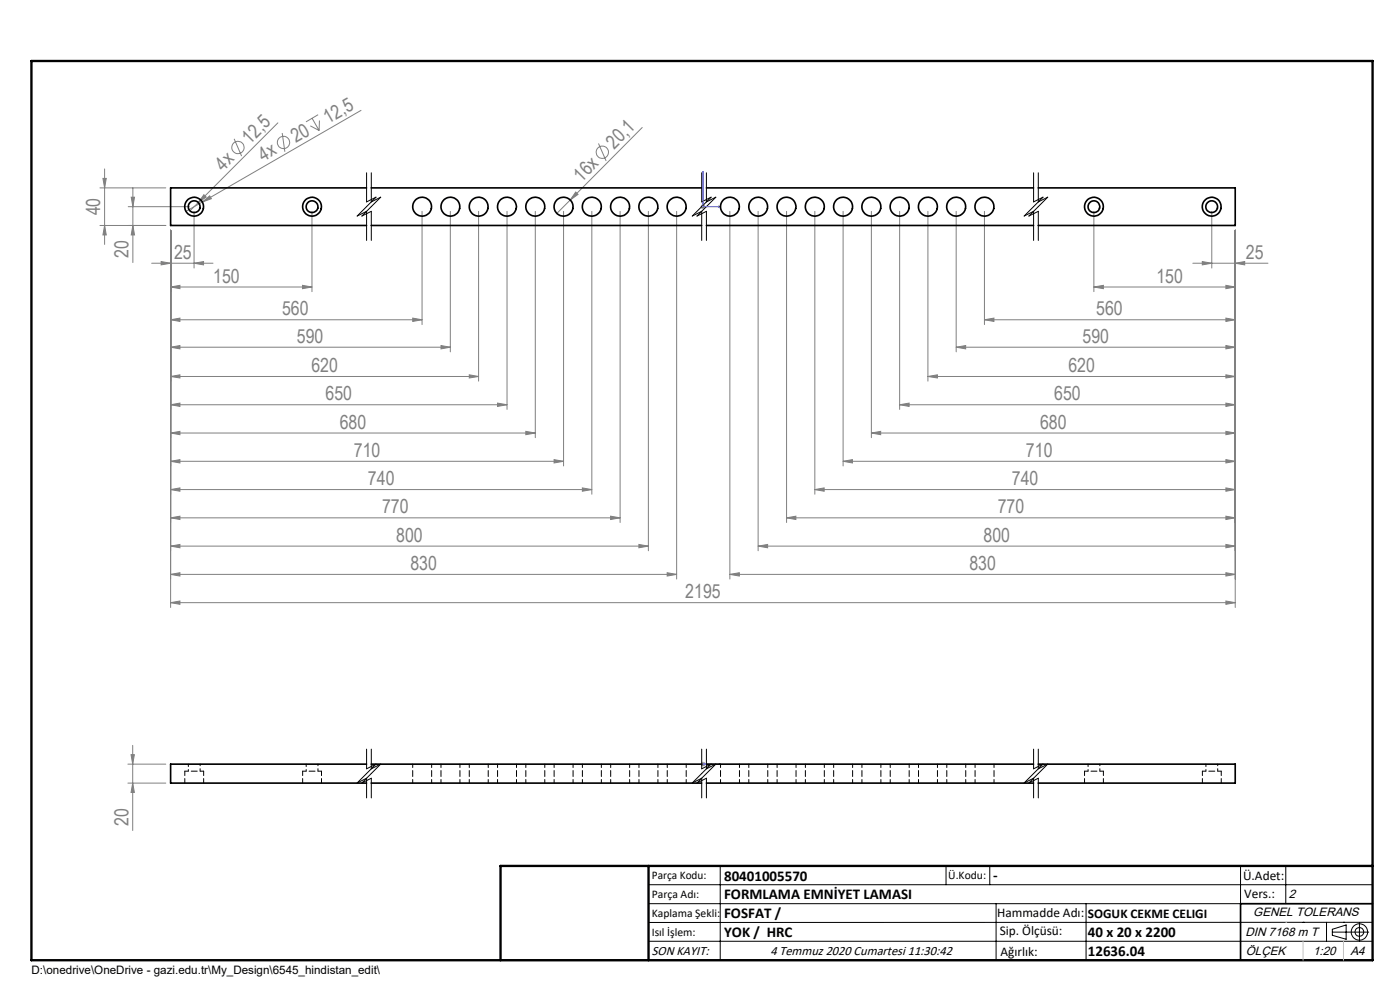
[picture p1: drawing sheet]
<svg xmlns="http://www.w3.org/2000/svg" width="297mm" height="210mm" viewBox="0 0 297 210" stroke-linecap="round" stroke-linejoin="round" font-family="sans-serif">
<g fill="none" stroke="#808080" stroke-width=".21">
<path d="M21.2 39.9h14M21.8 37.8h.7l-.3 2.1zM22.2 35.8v16M28.2 39.9v15.8M49.7 29.4l1.6 3.7M58.9 26.1l-16.8 16.9M59.9 28.2l.5 4M65.8 26.7l1.9 1M66.2 25.1l1.5 2.6M67.5 24.3l-2.6 1.6M67.8 25.6l-.1 2.1M76.6 23.4l-33.7 19.5"/>
<path d="M127 30.4l1.6 3.7M136.2 27l-15.2 15.4M21.2 47.8h14M22.2 47.8l.3 2h-.7zM27.2 43.8h13M27.8 41.8h.7l-.3 2zM28.2 47.8l.3 2h-.7zM32.2 55.8h13M34.2 55.5l2 .3-2 .4zM36.2 48.9v80M41.2 55.8l2-.3v.7zM41.2 44.8v12.1"/>
<path d="M42.1 43l-1.8 1.7M42.9 42.9l1.6-1.4 .3 .6zM42.9 42.9l-3.5 1.9M43.3 41.3l.4 .5-1.6 1.2zM66.2 44.8v17.1M89.5 44.8v24.1M95.5 44.8v29.8M101.5 44.8v36M107.6 44.8v42M113.6 44.8v48M119.6 44.8v54M121 42.4l-2.9 2.9"/>
<path d="M122.1 40.7l.5 .5-1.6 1.2zM125.6 44.8v60M131.6 44.8v66M137.5 44.8v72M143.5 44.8v78M148.6 43.8h1M148.8 43.5l.7 .7M149.1 43.3v1M149.5 43.5l-.7 .7M154.8 44.8v78M160.8 44.8v72M166.9 44.8v66"/>
<path d="M172.9 44.8v60M178.9 44.8v54M184.9 44.8v48M190.9 44.8v42M196.8 44.8v36M202.8 44.8v29.8M208.8 44.8v24.1M232.1 44.8v17.1M253 55.8h16M255.1 55.5l2 .3-2 .4zM257.1 44.8v12.1M262 55.8l2.1-.3v.7z"/>
<path d="M262 48.9v80M36.2 67.8l2-.3v.7zM36.2 73.7l2-.4v.7zM36.2 67.8h53.3M36.2 73.7h59.3M36.2 60.9l2-.4v.7zM36.2 79.9l2-.4v.7zM36.2 60.9h30M36.2 79.9h65.3M64.2 60.5l2 .4-2 .3zM87.6 67.5l1.9 .3-1.9 .4zM93.6 73.3l1.9 .4-1.9 .3z"/>
<path d="M99.6 79.5l1.9 .4-1.9 .3zM196.8 79.9l2.1-.4v.7zM196.8 79.9h65.2M202.8 73.7l2.1-.4v.7zM202.8 73.7h59.2M208.8 67.8l2.1-.3v.7zM208.8 67.8h53.2M232.1 60.9l2-.4v.7zM232.1 60.9h29.9M260.1 73.3l1.9 .4-1.9 .3zM260.1 60.5l1.9 .4-1.9 .3zM260.1 79.5l1.9 .4-1.9 .3z"/>
<path d="M260.1 67.5l1.9 .3-1.9 .4zM36.2 85.9l2-.4v.7zM36.2 91.9l2-.4v.7zM36.2 97.9l2-.4v.7zM36.2 85.9h71.4M36.2 91.9h77.4M36.2 97.9h83.4M105.6 85.5l2 .4-2 .3zM111.5 91.5l2.1 .4-2.1 .3zM117.5 97.5l2.1 .4-2.1 .3zM178.9 97.9l1.9-.4v.7zM178.9 97.9h83.1"/>
<path d="M184.9 91.9l1.9-.4v.7zM184.9 91.9h77.1M190.9 85.9l2-.4v.7zM190.9 85.9h71.1M260.1 85.5l1.9 .4-1.9 .3zM260.1 91.5l1.9 .4-1.9 .3zM260.1 97.5l1.9 .4-1.9 .3zM36.2 103.8l2-.3v.7zM36.2 109.8l2-.3v.7zM36.2 115.8l2-.3v.7zM36.2 103.8h89.4M36.2 109.8h95.4"/>
<path d="M36.2 115.8h101.3M123.5 103.5l2.1 .3-2.1 .4zM129.5 109.5l2.1 .3-2.1 .4zM135.5 115.5l2 .3-2 .4zM160.8 115.8l2-.3v.7zM160.8 115.8h101.2M166.9 109.8l1.9-.3v.7zM166.9 109.8h95.1M172.9 103.8l1.9-.3v.7zM172.9 103.8h89.1M260.1 103.5l1.9 .3-1.9 .4zM260.1 109.5l1.9 .3-1.9 .4z"/>
<path d="M260.1 115.5l1.9 .3-1.9 .4zM36.2 127.8l2-.3v.7zM36.2 127.8h225.8M36.2 121.8l2-.3v.7zM36.2 121.8h107.3M141.5 121.5l2 .3-2 .4zM154.8 121.8l2-.3v.7zM154.8 121.8h107.2M260.1 121.5l1.9 .3-1.9 .4zM260.1 127.5l1.9 .3-1.9 .4zM28.2 158.1v18.1M27.1 162.1h8.1"/>
<path d="M27.1 166.1h8.1M27.8 160.1h.7l-.3 2zM28.2 166.1l.3 2h-.7zM148.6 162.1h1M148.8 161.7l.7 .7M149.1 161.6v1M149.5 161.7l-.7 .7"/>
<circle cx="50.5" cy="31.3" r="1.3"/>
<circle cx="60.1" cy="30.2" r="1.31"/>
<circle cx="127.8" cy="32.3" r="1.31"/>
</g>
<g fill="none" stroke="#000" stroke-width=".21">
<path d="M137.6 187.7h153.6M137.6 191.7h153.6M137.6 199.7h153.6M152.8 183.7v20M200.7 183.7v4M210 183.7v4M211.3 191.7v12M230.4 191.7v12M263.2 183.7v20M272.8 183.7v8M276.4 195.6h.1M281.4 195.6v4.1"/>
<path d="M282.6 197.7h7.8M282.6 197.1l3-.9v3l-3-.8zM285 195.6h.1M288.4 195.8v3.8M291.2 195.6l-153.6 .1"/>
<circle cx="288.4" cy="197.7" r="1.74"/>
<circle cx="288.4" cy="197.7" r=".93"/>
</g>
<path d="M149.1 36.4l.1 .4h-.2zM149.1 36.4v7.4h3.7M152.5 43.7l.3 .1-.3 .1zM149 162.1h.2zM149.1 162.1h.1M149.1 162.1h3.7M152.8 162.1h-.3h.3" fill="none" stroke="#00f" stroke-width=".21"/>
<g fill="none" stroke="#000" stroke-width=".21" stroke-dasharray="6.3 1.3 1.3 1.3 1.3 1.3">
<path d="M77.8 36.7v6.1M78.8 36.7v6.1M148.9 36.7v6.1M149.9 36.7v6.1M219.3 36.7v6.1M220.3 36.7v6.1M75.8 45.8l2-1M76.8 45.8l2-1M77.8 42.8l2-1M77.8 43.8l-2 2M77.8 44.8v6.2M78.8 42.8l2-1"/>
<path d="M78.8 43.8l-2 2M78.8 44.8v6.2M79.8 41.8l-2 2M80.8 41.8l-2 2M146.9 45.8l2-1M147.9 45.8l2-1M148.9 42.8l2-1M148.9 43.8l-2 2M148.9 44.8v6.2M149.9 42.8l2-1M149.9 43.8l-2 2M149.9 44.8v6.2"/>
<path d="M150.9 41.8l-2 2M151.9 41.8l-2 2M217.3 45.8l2-1M218.3 45.8l2-1M219.3 42.8l2-1M219.3 43.8l-2 2M219.3 44.8v6.2M220.3 42.8l2-1M220.3 43.8l-2 2M220.3 44.8v6.2M221.3 41.8l-2 2M222.3 41.8l-2 2"/>
<path d="M77.8 158.9v4.2M78.8 158.9v4.2M148.9 158.9v4.2M149.9 158.9v4.2M219.3 158.9v4.2M220.3 158.9v4.2M75.8 166.1l2-1M76.8 166.1l2-1M77.8 163.1l2-1M77.8 164.1l-2 2M77.8 165.1v4.2M78.8 163.1l2-1"/>
<path d="M78.8 164.1l-2 2M78.8 165.1v4.2M79.8 162.1l-2 2M80.8 162.1l-2 2M146.9 166.1l2-1M147.9 166.1l2-1M148.9 163.1l2-1M148.9 164.1l-2 2M148.9 165.1v4.2M149.9 163.1l2-1M149.9 164.1l-2 2M149.9 165.1v4.2"/>
<path d="M150.9 162.1l-2 2M151.9 162.1l-2 2M217.3 166.1l2-1M218.3 166.1l2-1M219.3 163.1l2-1M219.3 164.1l-2 2M219.3 165.1v4.2M220.3 163.1l2-1M220.3 164.1l-2 2M220.3 165.1v4.2M221.3 162.1l-2 2M222.3 162.1l-2 2"/>
</g>
<path d="M291.2 191.7h-28v12M106.2 203.7h185" fill="none" stroke="#000" stroke-width=".35"/>
<path d="M6.7 12.9h284.5v190.8h-284.5zM137.6 183.7v20M291.2 183.7h-185v20" fill="none" stroke="#000" stroke-width=".5"/>
<path d="M272.8 195.6h.1M276.4 199.7v4M285 199.7v4" fill="none" stroke="#c0c0c0" stroke-width=".21"/>
<g fill="#00f">
<path d="M152.5 43.7l.3 .1-.3 .1zM149.1 36.4l.1 .4h-.2z"/>
<path d="M152.5 162.1h.3zM149 162.1h.2z"/>
</g>
<g fill="#808080">
<path d="M42.9 42.9l1.6-1.4 .3 .6z"/>
<path d="M43.3 41.3l.4 .5-1.6 1.2z"/>
<path d="M122.1 40.7l.5 .5-1.6 1.2z"/>
<path d="M260.1 60.5l1.9 .4-1.9 .3zM232.1 60.9l2-.4v.7zM260.1 79.5l1.9 .4-1.9 .3zM196.8 79.9l2.1-.4v.7zM260.1 85.5l1.9 .4-1.9 .3zM190.9 85.9l2-.4v.7zM260.1 91.5l1.9 .4-1.9 .3zM184.9 91.9l1.9-.4v.7zM260.1 97.5l1.9 .4-1.9 .3zM178.9 97.9l1.9-.4v.7zM260.1 103.5l1.9 .3-1.9 .4zM172.9 103.8l1.9-.3v.7zM260.1 109.5l1.9 .3-1.9 .4zM166.9 109.8l1.9-.3v.7zM260.1 115.5l1.9 .3-1.9 .4zM160.8 115.8l2-.3v.7zM260.1 121.5l1.9 .3-1.9 .4zM154.8 121.8l2-.3v.7zM260.1 127.5l1.9 .3-1.9 .4zM36.2 127.8l2-.3v.7zM87.6 67.5l1.9 .3-1.9 .4zM36.2 67.8l2-.3v.7zM93.6 73.3l1.9 .4-1.9 .3zM36.2 73.7l2-.4v.7zM260.1 67.5l1.9 .3-1.9 .4zM208.8 67.8l2.1-.3v.7z"/>
<path d="M34.2 55.5l2 .3-2 .4zM41.2 55.8l2-.3v.7zM36.2 60.9l2-.4v.7zM64.2 60.5l2 .4-2 .3zM255.1 55.5l2 .3-2 .4zM262 55.8l2.1-.3v.7zM36.2 79.9l2-.4v.7zM99.6 79.5l1.9 .4-1.9 .3zM36.2 85.9l2-.4v.7zM105.6 85.5l2 .4-2 .3zM36.2 91.9l2-.4v.7zM111.5 91.5l2.1 .4-2.1 .3zM36.2 97.9l2-.4v.7zM117.5 97.5l2.1 .4-2.1 .3zM36.2 103.8l2-.3v.7zM123.5 103.5l2.1 .3-2.1 .4zM36.2 109.8l2-.3v.7zM129.5 109.5l2.1 .3-2.1 .4zM36.2 115.8l2-.3v.7zM135.5 115.5l2 .3-2 .4zM36.2 121.8l2-.3v.7zM141.5 121.5l2 .3-2 .4zM202.8 73.7l2.1-.4v.7zM260.1 73.3l1.9 .4-1.9 .3z"/>
<path d="M28.2 166.1l.3 2h-.7zM27.8 160.1h.7l-.3 2z"/>
<path d="M21.8 37.8h.7l-.3 2.1zM22.2 47.8l.3 2h-.7zM27.8 41.8h.7l-.3 2zM28.2 47.8l.3 2h-.7z"/>
</g>
<g fill="none" stroke="#000" stroke-width=".35">
<path d="M77.8 39.9h-41.6v7.9h41.6M78.7 39.9h70.1M149.9 39.9h69.4M220.2 39.9h41.8v7.9h-41.8M78.7 47.8h70.1M149.9 47.8h69.4M77.8 162.1h-41.6v4h41.6M78.7 166.1h70.1M78.7 162.1h70.1M149.9 166.1h69.4M149.9 162.1h69.4M220.2 162.1h41.8v4h-41.8"/>
<circle cx="41.2" cy="43.9" r="2"/>
<circle cx="41.2" cy="43.9" r="1.25"/>
<circle cx="66.2" cy="43.9" r="2"/>
<circle cx="66.2" cy="43.9" r="1.25"/>
<circle cx="89.5" cy="43.8" r="2.01"/>
<circle cx="95.5" cy="43.8" r="2.01"/>
<circle cx="101.5" cy="43.8" r="2.01"/>
<circle cx="107.5" cy="43.8" r="2.01"/>
<circle cx="113.6" cy="43.8" r="2.02"/>
<circle cx="119.6" cy="43.8" r="2.02"/>
<circle cx="125.5" cy="43.8" r="2.02"/>
<circle cx="131.6" cy="43.8" r="2.01"/>
<circle cx="137.6" cy="43.8" r="2.01"/>
<circle cx="143.5" cy="43.8" r="2.01"/>
<circle cx="154.8" cy="43.8" r="2.01"/>
<circle cx="160.8" cy="43.8" r="2.01"/>
<circle cx="166.8" cy="43.8" r="2.01"/>
<circle cx="172.9" cy="43.8" r="2.02"/>
<circle cx="178.9" cy="43.8" r="2.02"/>
<circle cx="184.8" cy="43.8" r="2.02"/>
<circle cx="190.9" cy="43.8" r="2.01"/>
<circle cx="196.9" cy="43.8" r="2.01"/>
<circle cx="202.9" cy="43.8" r="2.01"/>
<circle cx="208.8" cy="43.8" r="2.01"/>
<circle cx="232.1" cy="43.8" r="1.24"/>
<circle cx="232.1" cy="43.9" r="2"/>
<circle cx="257.1" cy="43.9" r="1.25"/>
<circle cx="257.1" cy="43.8" r="1.99"/>
</g>
<g fill="none" stroke="#000" stroke-width=".21" stroke-dasharray="1.3 .6" stroke-dashoffset=".5">
<path d="M43.2 163.6h-4M68.2 163.6h-4M87.6 162.1v4M91.6 166.1v-4M93.6 162.1v4M97.6 166.1v-4M99.6 162.1v4M103.6 166.1v-4M105.6 162.1v4M109.6 166.1v-4M111.6 162.1v4M115.6 166.1v-4"/>
<path d="M117.6 162.1v4M121.6 166.1v-4M123.6 162.1v4M127.6 166.1v-4M129.6 162.1v4M133.6 166.1v-4M135.6 162.1v4M139.6 166.1v-4M141.6 162.1v4M145.6 166.1v-4M152.9 162.1v4M156.9 166.1v-4"/>
<path d="M158.9 162.1v4M162.9 166.1v-4M164.9 162.1v4M168.9 166.1v-4M170.9 162.1v4M174.9 166.1v-4M176.9 162.1v4M180.9 166.1v-4M182.9 162.1v4M186.9 166.1v-4M188.9 162.1v4M192.9 166.1v-4"/>
<path d="M194.9 162.1v4M198.9 166.1v-4M200.9 162.1v4M204.9 166.1v-4M206.9 162.1v4M210.9 166.1v-4M234.1 163.6h-4M259.1 163.6h-4"/>
</g>
<path d="M39.2 163.6v2.5M43.2 166.1v-2.5M64.2 163.6v2.5M68.2 166.1v-2.5M230.1 163.6v2.5M234.1 166.1v-2.5M255.1 163.6v2.5M259.1 166.1v-2.5" fill="none" stroke="#000" stroke-width=".21" stroke-dasharray="1.3 .6" stroke-dashoffset=".3"/>
<path d="M40 162.1v1.5M42.5 163.6v-1.5M65 162.1v1.5M67.5 163.6v-1.5M230.8 162.1v1.5M233.3 163.6v-1.5M255.8 162.1v1.5M258.3 163.6v-1.5" fill="none" stroke="#000" stroke-width=".21" stroke-dasharray="1.3 .6" stroke-dashoffset=".8"/>
<g font-size="4.1" fill="#808080">
<text x="69.6" y="26.4" transform="rotate(-30 69.6 26.4)">12,5</text>
<text x="53" y="30.7" transform="rotate(-45 53 30.7)">12,5</text>
<text x="55.8" y="34.3" transform="rotate(-30 55.8 34.3)">4x</text>
<text x="62.7" y="30.3" transform="rotate(-30 62.7 30.3)">20</text>
<text x="130.3" y="31.7" transform="rotate(-45 130.3 31.7)">20,1</text>
<text x="47.4" y="36.4" transform="rotate(-45 47.4 36.4)">4x</text>
<text x="123.3" y="38.7" transform="rotate(-45 123.3 38.7)">16x</text>
<text x="21.3" y="45.7" transform="rotate(-90 21.3 45.7)">40</text>
<text x="27.3" y="54.8" transform="rotate(-90 27.3 54.8)">20</text>
<text x="36.9" y="54.9">25</text>
<text x="45.2" y="59.9">150</text>
<text x="245.3" y="59.9">150</text>
<text x="264.3" y="54.9">25</text>
<text x="59.8" y="66.9">560</text>
<text x="232.6" y="66.9">560</text>
<text x="63" y="72.7">590</text>
<text x="229.7" y="72.7">590</text>
<text x="66.1" y="78.9">620</text>
<text x="226.7" y="78.9">620</text>
<text x="69.1" y="84.9">650</text>
<text x="223.7" y="84.9">650</text>
<text x="72.1" y="90.9">680</text>
<text x="220.7" y="90.9">680</text>
<text x="75.1" y="96.9">710</text>
<text x="217.7" y="96.9">710</text>
<text x="78.1" y="102.9">740</text>
<text x="214.7" y="102.9">740</text>
<text x="81.1" y="108.9">770</text>
<text x="211.7" y="108.9">770</text>
<text x="84.1" y="114.9">800</text>
<text x="208.7" y="114.9">800</text>
<text x="87.1" y="120.9">830</text>
<text x="205.7" y="120.9">830</text>
<text x="145.4" y="126.9">2195</text>
<text x="27.2" y="175.2" transform="rotate(-90 27.2 175.2)">20</text>
</g>
<g font-size="3.2">
<text x="153.6" y="186.8">80401005570</text>
<text x="153.6" y="190.8">FORMLAMA EMNİYET LAMASI</text>
<text x="210.7" y="186.6">-</text>
<text x="153.6" y="194.8">FOSFAT /</text>
<text x="153.6" y="198.8">YOK / HRC</text>
<text x="230.8" y="198.7">40 x 20 x 2200</text>
<text x="230.8" y="202.8">12636.04</text>
</g>
<g font-size="2.8">
<text x="263.7" y="186.7">Ü.Adet:</text>
<text x="263.9" y="190.5">Vers.:</text>
<text x="211.5" y="194.5">Hammadde Adı:</text>
<text x="230.8" y="194.7">SOGUK CEKME CELIGI</text>
<text x="138.3" y="202.6">SON KAYIT:</text>
<text x="163.4" y="202.6">4 Temmuz 2020 Cumartesi 11:30:42</text>
<text x="212.1" y="198.4">Sip. Ölçüsü:</text>
<text x="212.2" y="202.7">Ağırlık:</text>
</g>
<g font-size="2.6">
<text x="273.4" y="190.4">2</text>
<text x="265.9" y="194.4">GENEL TOLERANS</text>
<text x="264.2" y="198.5">DIN 7168 m T</text>
<text x="264.3" y="202.6">ÖLÇEK</text>
<text x="278.5" y="202.6">1:20</text>
<text x="286.5" y="202.6">A4</text>
</g>
<g font-size="2.5">
<text x="138.3" y="186.4">Parça Kodu:</text>
<text x="138.3" y="190.5">Parça Adı:</text>
<text x="201.2" y="186.5">Ü.Kodu:</text>
<text x="138.3" y="194.5">Kaplama Şekli:</text>
<text x="138.3" y="198.6">Isıl İşlem:</text>
<text x="6.7" y="206.7">D:\onedrive\OneDrive - gazi.edu.tr\My_Design\6545_hindistan_edit\</text>
</g>
</svg>
